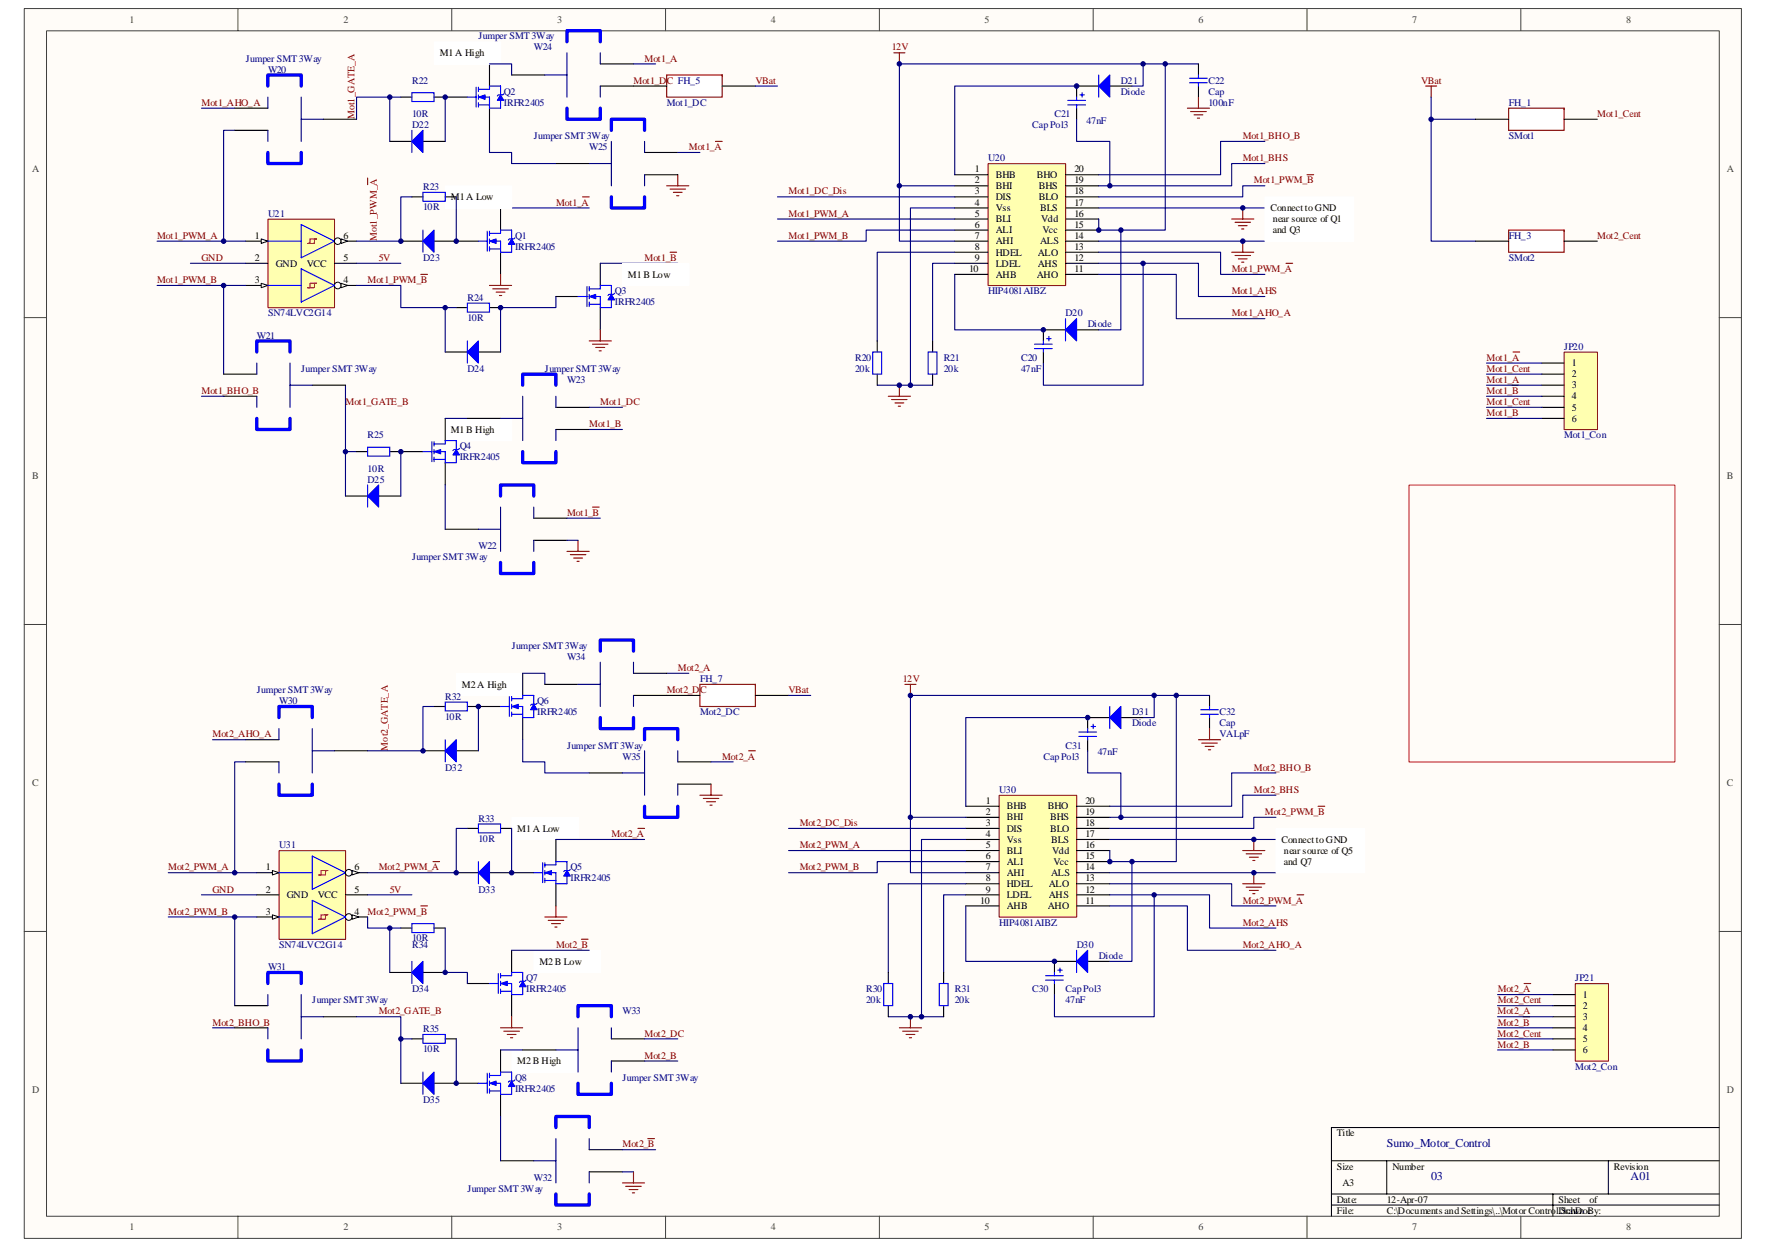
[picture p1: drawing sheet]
<svg xmlns="http://www.w3.org/2000/svg" width="297mm" height="210mm" viewBox="0 0 297 210" stroke-linecap="round" stroke-linejoin="round" font-family="sans-serif">
<path d="M4.1 1.5h289v206.9h-289z" fill="#fffcf8"/>
<path d="M4.1 1.4h289v207h-289z" fill="none" stroke="#404040" stroke-width=".17"/>
<path d="M7.8 5.2h281.5v199.4h-281.5z" fill="#fffcf8"/>
<g fill="none" stroke="#404040" stroke-width=".17">
<path d="M7.8 5.2h281.5v199.4h-281.5zM40 1.4v3.8M76 1.4v3.8M112 1.4v3.8M148 1.4v3.8M184 1.4v3.8M220 1.4v3.8M255.9 1.4v3.8M4.1 53.4h3.7M289.3 53.4h3.7M4.1 105.1h3.7M289.3 105.1h3.7"/>
<path d="M4.1 156.7h3.7M289.3 156.7h3.7M40 204.6v3.8M76 204.6v3.8M112 204.6v3.8M148 204.6v3.8M184 204.6v3.8M220 204.6v3.8M255.9 204.6v3.8"/>
</g>
<path d="M224.1 195.3h65.2M233.4 195.3v5.6M270.7 195.3v5.6M289.3 189.7h-65.2v14.9M224.1 200.9h65.2M224.1 202.8h65.2M261.3 200.9v3.7" fill="none" stroke="#000" stroke-width=".17"/>
<path d="M86.1 137.6h11.2v3.7h-11.2z" fill="#fff"/>
<path d="M86.1 137.5h11.2v3.8h-11.2z" fill="none" stroke="#fff" stroke-width=".17"/>
<path d="M76.8 113.3h11.2v3.7h-11.2z" fill="#fff"/>
<path d="M76.8 113.3h11.2v3.7h-11.2z" fill="none" stroke="#fff" stroke-width=".17"/>
<path d="M117.8 115.1v3.8h9.3v-3.8z" fill-rule="evenodd" fill="#fff" stroke="#800000" stroke-width=".19"/>
<path d="M112.2 117h5.6M127.1 117h5.6" fill="none" stroke="#000" stroke-width=".19"/>
<path d="M112.2 12.6v3.7h9.3v-3.7z" fill-rule="evenodd" fill="#fff" stroke="#800000" stroke-width=".19"/>
<path d="M106.6 14.5h5.6M121.5 14.5h5.6" fill="none" stroke="#000" stroke-width=".19"/>
<path d="M89.9 159.9h11.1v3.7h-11.1z" fill="#fff"/>
<path d="M89.8 159.9h11.2v3.7h-11.2z" fill="none" stroke="#fff" stroke-width=".17"/>
<path d="M86.1 176.7h11.2v3.7h-11.2z" fill="#fff"/>
<path d="M86.1 176.7h11.2v3.7h-11.2z" fill="none" stroke="#fff" stroke-width=".17"/>
<path d="M74.9 70.4h11.2v3.7h-11.2z" fill="#fff"/>
<path d="M74.9 70.4h11.2v3.7h-11.2z" fill="none" stroke="#fff" stroke-width=".17"/>
<path d="M74.9 16.3h3.8M82.4 10.8v3.7M82.4 18.2v3.7M84.2 35v3.7M76.8 40.6h3.7M84.2 42.4v3.8M93.6 49.9h3.7M101 44.3v3.7M101 51.8v3.7M67.5 76h3.7M74.9 70.4v3.7M74.9 77.9v3.7" fill="none" stroke="#000" stroke-width=".19"/>
<g fill="none" stroke="#00f" stroke-width=".19">
<path d="M78.7 16.3h1.4M80.1 14.7v3.3M80.5 15h1.9v-.5h1.8v1.5M80.5 16.3h1.9v1.9h1.8v-1.3M80.5 17.7h1.9M80.5 14.7v.7M80.5 16v.7M80.5 17.3v.7M84.8 15.8l-.2 .2h-.7l-.2 .2M82 38.9v3.3M82.4 39.3h1.8v-.6h1.9v1.5M82.4 38.9v.7"/>
<path d="M80.5 40.6h1.5M82.4 40.6h1.8v1.8h1.9v-1.3M82.4 41.9h1.8M82.4 40.2v.8M82.4 41.5v.7M86.7 40l-.2 .2h-.8l-.1 .2M97.3 49.9h1.5M98.8 48.2v3.4M99.2 48.6h1.8v-.6h1.9v1.5M99.2 49.9h1.8v1.9h1.9v-1.3M99.2 51.2h1.8M99.2 48.2v.8"/>
<path d="M99.2 49.5v.8M99.2 50.8v.8M103.4 49.3l-.2 .2h-.7l-.2 .2M71.2 76h1.5M72.7 74.3v3.4M73 74.7h1.9v-.6h1.9v1.5M73 76h1.9v1.9h1.9v-1.3M73 77.3h1.9M73 74.3v.8M73 75.6v.8M73 76.9v.8M77.3 75.4l-.2 .2h-.7l-.2 .2"/>
</g>
<g fill="#00f" stroke="#00f" stroke-width=".17">
<path d="M82.4 40.6l1.1-.4v.8z"/>
<path d="M86.1 40.2l.6 .9h-1.1z"/>
<path d="M80.5 16.3l1.1-.3v.7z"/>
<path d="M84.2 16l.6 .9h-1.1z"/>
<path d="M99.2 49.9l1.1-.4v.8z"/>
<path d="M102.9 49.5l.5 1h-1.1z"/>
<path d="M73 76l1.2-.4v.8z"/>
<path d="M76.8 75.6l.5 1h-1.1z"/>
</g>
<path d="M45.1 36.9h11.2v14.9h-11.2z" fill="#ffffb0"/>
<path d="M45.1 36.9h11.2v14.9h-11.2z" fill="none" stroke="#800000" stroke-width=".17"/>
<path d="M41.4 48h3.7" fill="none" stroke="#000" stroke-width=".19"/>
<path d="M44 47.7l1.1 .3-1.1 .4z" fill="#fffcf8" stroke="#000" stroke-width=".17"/>
<path d="M56.3 48h3.7" fill="none" stroke="#000" stroke-width=".19"/>
<g fill="#fffcf8" stroke="#000" stroke-width=".17">
<path d="M57.4 47.7l1.1 .3-1.1 .4z"/>
<circle cx="56.8" cy="48" r=".56"/>
</g>
<path d="M50.7 37.8l5.6 2.8-5.6 2.8zM50.7 45.2l5.6 2.8-5.6 2.8z" fill="none" stroke="#00f" stroke-width=".19"/>
<path d="M52.2 40.2h1.1h-.4v.8h-1.1h.4zM52.2 47.7h1.1h-.4v.7h-1.1h.4z" fill="none" stroke="#f00" stroke-width=".19"/>
<path d="M41.4 44.3h3.7M41.4 40.6h3.7M56.3 44.3h3.7" fill="none" stroke="#000" stroke-width=".19"/>
<path d="M44 40.2l1.1 .4-1.1 .4z" fill="#fffcf8" stroke="#000" stroke-width=".17"/>
<path d="M56.3 40.6h3.7" fill="none" stroke="#000" stroke-width=".19"/>
<g fill="#fffcf8" stroke="#000" stroke-width=".17">
<path d="M57.4 40.2l1.1 .4-1.1 .4z"/>
<circle cx="56.8" cy="40.6" r=".56"/>
</g>
<path d="M45.1 40.6h5.6M45.1 48h5.6" fill="none" stroke="#00f" stroke-width=".19"/>
<g fill="none" stroke="#800000" stroke-width=".19">
<path d="M239.9 14.5h1.9M240.9 14.5v1.8M98 33.1h1.2M112.2 31.3h3.7M112.8 31.8h2.6M113.3 32.4h1.5M113.9 32.9h.4M114.1 29.4v1.9M82.4 48h3.7M82.9 48.6h2.7M83.5 49.1h1.5M84 49.7h.4"/>
<path d="M84.2 46.2v1.8M99.2 57.4h3.7M99.7 57.9h2.6M100.3 58.5h1.5M100.8 59h.4M101 55.5v1.9M112.8 42.4h1.1M95.4 92.8h3.8M96 93.3h2.6M96.5 93.9h1.5M97.1 94.4h.4M97.3 90.9v1.9"/>
</g>
<path d="M240.9 16.3v3.8h7.4M84.2 35h15M240.9 20.1v20.5h7.4M26.4 40.6h15M26.4 48h15M101 44.3h13.1M74.9 70.4h3.8" fill="none" stroke="#000080" stroke-width=".19"/>
<path d="M166.3 27.6h13v20.4h-13z" fill="#ffffb0"/>
<path d="M166.3 27.5h13v20.5h-13z" fill="none" stroke="#800000" stroke-width=".17"/>
<g fill="none" stroke="#000" stroke-width=".19">
<path d="M181.2 18.2v1.9M184.9 14.5h-3.7v1.8M186.8 14.5h3.7M160.7 29.4h5.6M160.7 31.3h5.6M160.7 33.1h5.6M160.7 35h5.6M160.7 36.9h5.6M160.7 38.7h5.6M179.3 29.4h5.6M179.3 31.3h5.6M179.3 33.1h5.6"/>
<path d="M179.3 35h5.6M179.3 36.9h5.6M179.3 38.7h5.6M160.7 40.6h5.6M160.7 42.4h5.6M160.7 44.3h5.6M160.7 46.2h5.6M175.6 59.2v1.9M179.3 40.6h5.6M179.3 42.4h5.6M179.3 44.3h5.6M179.3 46.2h5.6"/>
<path d="M179.3 55.5h-3.7v1.9M181.2 55.5h3.7"/>
</g>
<g fill="none" stroke="#800000" stroke-width=".19">
<path d="M150.4 8.9h1.9M151.4 8.9v1.9M61.9 30v1.1M207.3 36.9h3.7M207.9 37.4h2.6M208.4 38h1.5M209 38.5h.3M209.1 35v1.9M70.8 46.2h1.1M207.3 42.4h3.7M207.9 43h2.6M208.4 43.6h1.5"/>
<path d="M209 44.1h.3M209.1 40.6v1.8M149.5 66.7h3.7M150 67.2h2.7M150.6 67.8h1.5M151.2 68.3h.4M151.4 64.8v1.9M254.5 64.8h1.1"/>
</g>
<g fill="none" stroke="#000080" stroke-width=".19">
<path d="M181.2 14.5h-20.5v14.9M192.4 10.8v3.7h-1.9M130.8 36.9h29.9M130.8 33.1h29.9M151.4 31.3v9.3h9.3M160.7 31.3h-9.3v-20.5h44.7v27.9h-7.5M160.7 35h-7.5v29.8M160.7 38.7h-14.9v1.9h-15M181.2 20.1v3.7h5.6v7.5M184.9 36.9v1.8h3.7v16.8h-3.7M184.9 35h28M212.9 23.8h-7.5v5.6h-20.5"/>
<path d="M212.9 27.5h-5.6v3.8h-22.4M212.9 31.3h-3.8v1.8h-24.2M32 44.3h9.4M60 44.3h7.5M160.7 44.3h-3.8v13.1M160.7 42.4h-13.1v15M160.7 46.2v9.3h14.9M184.9 42.4h20.5v3.8h7.5M184.9 44.3h16.8v5.6h11.2M184.9 46.2h13.1v7.4h14.9M184.9 40.6h28M192.4 44.3v20.5h-16.8v-3.7"/>
<path d="M147.6 64.8h9.3"/>
</g>
<g fill="none" stroke="#00f" stroke-width=".19">
<path d="M179.7 16.9h3M179.7 17.7h3M181.2 16.3v.6M181.2 17.7v.5M181.7 16h.8M182.1 15.6v.7M184.9 12.6v3.7M174.1 57.9h3M174.1 58.7h3M175.6 57.4v.5M175.6 58.7v.5M176.1 57h.8"/>
<path d="M176.5 56.6v.8M179.3 53.6v3.8"/>
</g>
<g fill="#00f" stroke="#00f" stroke-width=".19">
<path d="M181.2 53.6v3.8l-1.9-1.9z"/>
<path d="M186.8 12.6v3.7l-1.9-1.8z"/>
</g>
<path d="M263.2 59.3h5.6v13h-5.6z" fill="#ffffb0"/>
<path d="M263.2 59.2h5.6v13.1h-5.6z" fill="none" stroke="#800000" stroke-width=".17"/>
<path d="M259.5 61.1h3.7M259.5 62.9h3.7M259.5 64.8h3.7M259.5 66.7h3.7M259.5 68.5h3.7M259.5 70.4h3.7" fill="none" stroke="#000" stroke-width=".19"/>
<path d="M250.2 62.9h9.3M250.2 61.1h9.3M250.2 64.8h9.3M250.2 66.7h9.3M250.2 68.5h9.3M250.2 70.4h9.3" fill="none" stroke="#000080" stroke-width=".19"/>
<path d="M254.6 59.2h1.2" fill="none" stroke="#800000" stroke-width=".19"/>
<path d="M73.1 7.1h11.2v3.7h-11.2z" fill="#fff"/>
<path d="M73.1 7h11.2v3.8h-11.2z" fill="none" stroke="#fff" stroke-width=".17"/>
<path d="M74.9 31.3h11.2v3.7h-11.2z" fill="#fff"/>
<path d="M74.9 31.3h11.2v3.7h-11.2z" fill="none" stroke="#fff" stroke-width=".17"/>
<path d="M104.8 44.3h11.1v3.7h-11.1z" fill="#fff"/>
<path d="M104.8 44.3h11.1v3.7h-11.1z" fill="none" stroke="#fff" stroke-width=".17"/>
<path d="M237.1 81.6h44.8v46.6h-44.8z" fill="none" stroke="#ee0e22" stroke-width=".17"/>
<path d="M199.8 18.2h3.8M200.4 18.8h2.6M201 19.3h1.4M201.5 19.9h.4M201.7 16.3v1.9M120.4 23.8h1.1M220 29.4h1.1M216.4 44.3h1.1M99.7 85.3h1.1" fill="none" stroke="#800000" stroke-width=".19"/>
<g fill="none" stroke="#000" stroke-width=".19">
<path d="M39.5 18.2h5.6M86.1 12.6h5.6M101 10.8h5.6M101 14.5h5.6M201.7 10.8v1.8M201.7 14.5v1.8M39.5 21.9h5.6M54.4 20.1h5.6M93.6 27.5h5.6M108.5 25.7h5.6M108.5 29.4h5.6M37.6 66.7h5.6"/>
<path d="M37.6 62.9h5.6M52.6 64.8h5.5M78.7 70.4h5.5M93.6 68.5h5.6M93.6 72.3h5.6M74.9 89h5.6M89.8 87.2h5.6M89.8 90.9h5.6"/>
</g>
<path d="M200.2 13.2h3M200.2 13.9h3M201.7 12.6v.6M201.7 13.9v.6" fill="none" stroke="#00f" stroke-width=".19"/>
<g fill="none" stroke="#000080" stroke-width=".19">
<path d="M33.9 18.2h5.6M45.1 16.3v1.9M50.7 16.3v7.5M82.4 10.8h3.7v1.8M91.7 12.6h3.7M95.4 8.9v7.4M101 8.9v1.9M101 14.5v1.8M106.6 10.8h3.7M127.1 14.5h3.7M196.1 10.8h5.6M39.5 21.9h-1.9v18.7"/>
<path d="M45.1 21.9v1.9M50.7 20.1h3.7M82.4 21.9v3.8h3.7v1.8h7.5M99.2 27.5h3.7M102.9 23.8v7.5M108.5 23.8v1.9M108.5 29.4v1.9M114.1 25.7h3.7M37.6 48v14.9M33.9 66.7h3.7M43.2 61.1v1.8M43.2 66.7v1.8"/>
<path d="M48.8 61.1v7.4M48.8 64.8h3.8M58.1 64.8v11.2h1.9M84.2 70.4h3.8M88 66.7v7.4M93.6 66.7v1.8M93.6 72.3v1.8M99.2 72.3h5.6M74.9 81.6v7.4M80.5 89h3.7M84.2 85.3v7.5M89.8 85.3v1.9"/>
<path d="M89.8 90.9v1.9M95.4 90.9h1.9M95.4 87.2h5.6"/>
</g>
<path d="M45.1 14.5v-1.9h5.6v1.9M95.4 7v-1.8h5.6v1.8M95.4 18.2v1.9h5.6v-1.9M45.1 25.7v1.8h5.6v-1.8M102.9 21.9v-1.8h5.6v1.8M102.9 33.1v1.9h5.6v-1.9M43.2 59.2v-1.8h5.6v1.8M43.2 70.4v1.9h5.6v-1.9M88 64.8v-1.9h5.6v1.9M88 76v1.9h5.6v-1.9M84.2 83.5v-1.9h5.6v1.9M84.2 94.6v1.9h5.6v-1.9" fill="none" stroke="#00f" stroke-width=".56"/>
<path d="M212.9 33.2h14.9v7.4h-14.9z" fill="#fff"/>
<path d="M212.9 33.1h14.9v7.5h-14.9z" fill="none" stroke="#fff" stroke-width=".17"/>
<path d="M80.5 118.9h3.7M88 113.3v3.7M88 120.7v3.8M86.1 146.8h3.7M86.1 159.9v3.7M93.6 141.2v3.8M93.6 148.7v3.7M78.7 165.5h3.7M84.2 176.7v3.7M86.1 167.3v3.8M76.8 182.3h3.7M84.2 184.1v3.8" fill="none" stroke="#000" stroke-width=".19"/>
<g fill="none" stroke="#00f" stroke-width=".19">
<path d="M84.2 118.9h1.5M85.7 117.2v3.3M86.1 117.6h1.9v-.6h1.8v1.5M86.1 118.9h1.9v1.8h1.8v-1.3M86.1 117.2v.7M86.1 118.5v.8M86.1 119.8v.7M90.4 118.3l-.2 .2h-.7l-.2 .2M86.1 120.2h1.9M89.8 146.8h1.5M91.3 145.2v3.3M91.7 145.5h1.9v-.5h1.8v1.5"/>
<path d="M91.7 146.8h1.9v1.9h1.8v-1.3M91.7 148.1h1.9M91.7 145.2v.7M91.7 146.5v.7M91.7 147.8v.7M96 146.3l-.2 .2h-.7l-.2 .1M82.4 165.5h1.5M83.9 163.8v3.4M84.2 164.2h1.9v-.6h1.9v1.5M84.2 165.5h1.9v1.8h1.9v-1.3M84.2 166.8h1.9M84.2 163.8v.7"/>
<path d="M84.2 165.1v.7M84.2 166.4v.8M88.5 164.9l-.2 .2h-.7l-.2 .2M80.5 182.3h1.5M82 180.6v3.3M82.4 181h1.8v-.6h1.9v1.5M82.4 182.3h1.8v1.8h1.9v-1.3M82.4 183.6h1.8M82.4 180.6v.7M82.4 181.9v.7M82.4 183.2v.7M86.7 181.7l-.2 .2h-.8l-.1 .2"/>
</g>
<g fill="#00f" stroke="#00f" stroke-width=".17">
<path d="M91.7 146.8l1.1-.3v.7z"/>
<path d="M95.4 146.5l.6 .9h-1.1z"/>
<path d="M86.1 118.9l1.1-.4v.8z"/>
<path d="M89.8 118.5l.6 .9h-1.1z"/>
<path d="M84.2 165.5l1.2-.4v.7z"/>
<path d="M88 165.1l.5 .9h-1.1z"/>
<path d="M82.4 182.3l1.1-.4v.7z"/>
<path d="M86.1 181.9l.6 .9h-1.1z"/>
</g>
<path d="M47 143.2h11.2v14.9h-11.2z" fill="#ffffb0"/>
<path d="M47 143.1h11.2v15h-11.2z" fill="none" stroke="#800000" stroke-width=".17"/>
<path d="M43.2 154.3h3.7" fill="none" stroke="#000" stroke-width=".19"/>
<path d="M45.8 153.9l1.1 .4-1.1 .4z" fill="#fffcf8" stroke="#000" stroke-width=".17"/>
<path d="M58.1 154.3h3.8" fill="none" stroke="#000" stroke-width=".19"/>
<g fill="#fffcf8" stroke="#000" stroke-width=".17">
<path d="M59.3 153.9l1.1 .4-1.1 .4z"/>
<circle cx="58.7" cy="154.3" r=".56"/>
</g>
<path d="M52.6 144l5.5 2.8-5.5 2.8zM52.6 151.5l5.5 2.8-5.5 2.8z" fill="none" stroke="#00f" stroke-width=".19"/>
<path d="M54 146.5h1.2h-.4v.7h-1.1h.3zM54 153.9h1.2h-.4v.8h-1.1h.3z" fill="none" stroke="#f00" stroke-width=".19"/>
<path d="M43.2 150.6h3.7M43.2 146.8h3.7M58.1 150.6h3.8" fill="none" stroke="#000" stroke-width=".19"/>
<path d="M45.8 146.5l1.1 .3-1.1 .4z" fill="#fffcf8" stroke="#000" stroke-width=".17"/>
<path d="M58.1 146.8h3.8" fill="none" stroke="#000" stroke-width=".19"/>
<g fill="#fffcf8" stroke="#000" stroke-width=".17">
<path d="M59.3 146.5l1.1 .3-1.1 .4z"/>
<circle cx="58.7" cy="146.8" r=".56"/>
</g>
<path d="M46.9 146.8h5.7M46.9 154.3h5.7" fill="none" stroke="#00f" stroke-width=".19"/>
<g fill="none" stroke="#800000" stroke-width=".19">
<path d="M107.4 139.4h1.1M117.8 133.8h3.7M118.4 134.3h2.6M118.9 134.9h1.5M119.5 135.5h.3M119.7 131.9v1.9M91.7 154.3h3.7M92.3 154.9h2.6M92.8 155.4h1.5M93.4 156h.3M93.6 152.4v1.9M97.9 158h1.1"/>
<path d="M84.2 172.9h3.8M84.8 173.5h2.6M85.4 174.1h1.4M85.9 174.6h.4M86.1 171.1v1.8M104.8 199h3.7M105.3 199.6h2.6M106.6 197.2v1.8M105.9 200.2h1.5M106.4 200.7h.4"/>
</g>
<path d="M28.3 146.8h14.9M28.3 154.3h14.9M86.1 159.9h13.1M93.6 141.2h14.9M84.2 176.7h3.8" fill="none" stroke="#000080" stroke-width=".19"/>
<path d="M168.2 133.8h13v20.5h-13z" fill="#ffffb0"/>
<path d="M168.1 133.8h13.1v20.5h-13.1z" fill="none" stroke="#800000" stroke-width=".17"/>
<g fill="none" stroke="#000" stroke-width=".19">
<path d="M162.5 135.7h5.6M162.5 137.5h5.6M162.5 139.4h5.6M181.2 135.7h5.6M181.2 137.5h5.6M181.2 139.4h5.6M183 124.5v1.8M186.8 120.7h-3.8v1.9M188.6 120.7h3.8M162.5 141.2h5.6M162.5 143.1h5.6M162.5 145h5.6"/>
<path d="M162.5 146.8h5.6M162.5 148.7h5.6M162.5 150.6h5.6M162.5 152.4h5.6M181.2 141.2h5.6M181.2 143.1h5.6M181.2 145h5.6M181.2 146.8h5.6M181.2 148.7h5.6M181.2 150.6h5.6M181.2 152.4h5.6M177.5 165.5v1.8"/>
<path d="M181.2 161.8h-3.7v1.8M183 161.8h3.8"/>
</g>
<g fill="none" stroke="#800000" stroke-width=".19">
<path d="M152.3 115.1h1.9M153.2 115.1v1.9M70.8 152.4h1.1M72.9 145h1.1M209.1 148.7h3.8M209.1 143.1h3.8M209.7 149.3h2.6M209.7 143.7h2.6M210.3 149.8h1.5M210.3 144.2h1.5M210.8 150.4h.4M210.8 144.8h.4"/>
<path d="M211 141.2v1.9M211 146.8v1.9M151.4 172.9h3.7M151.9 173.5h2.6M152.5 174.1h1.5M153 174.6h.4M153.2 171.1v1.8M256.3 171.1h1.1"/>
</g>
<g fill="none" stroke="#000080" stroke-width=".19">
<path d="M194.2 117v3.7h-1.8M132.7 139.4h29.8M153.2 137.5v9.3h9.3M162.5 137.5h-9.3v-20.5h44.8v28h-7.5M183 120.7h-20.5v15M183 126.3v3.7h5.6v7.5M214.7 130h-7.4v5.7h-20.5M214.7 133.8h-5.6v3.7h-22.3M214.7 137.5h-3.7v1.9h-24.2M33.9 150.6h9.3M61.9 150.6h7.4M132.7 143.1h29.8"/>
<path d="M162.5 150.6h-3.7v13M162.5 148.7h-13v14.9M162.5 152.4v9.4h15M162.5 141.2h-7.4v29.9M162.5 145h-14.9v1.8h-14.9M186.8 148.7h20.5v3.7h7.4M186.8 150.6h16.8v5.5h11.1M186.8 152.4h13v7.5h14.9M186.8 143.1v1.9h3.7v16.8h-3.7M186.8 141.2h27.9M186.8 146.8h27.9M194.2 150.6v20.5h-16.7v-3.8"/>
<path d="M149.5 171.1h9.3"/>
</g>
<g fill="none" stroke="#00f" stroke-width=".19">
<path d="M186.8 118.9v3.7M181.6 123.2h2.9M181.6 123.9h2.9M183 122.6v.6M183 123.9v.6M183.6 122.2h.8M184 121.9v.7M181.2 159.9v3.7M176 164.2h2.9M176 164.9h2.9M177.5 163.6v.6M177.5 164.9v.6"/>
<path d="M178 163.2h.8M178.4 162.9v.7"/>
</g>
<g fill="#00f" stroke="#00f" stroke-width=".19">
<path d="M183 159.9v3.7l-1.8-1.8z"/>
<path d="M186.8 120.7l1.8-1.8v3.7z"/>
</g>
<path d="M265.1 165.5h5.6v13h-5.6z" fill="#ffffb0"/>
<path d="M265.1 165.5h5.6v13h-5.6z" fill="none" stroke="#800000" stroke-width=".17"/>
<g fill="none" stroke="#000" stroke-width=".19">
<path d="M203.6 117v1.9M41.4 128.2h5.5M41.4 124.5h5.5M56.3 126.3h5.6M99.2 130h5.6M114.1 128.2h5.6M114.1 131.9h5.6M203.6 120.7v1.9M39.5 169.2h5.6M39.5 172.9h5.6M54.4 171.1h5.6M88 176.7h5.6"/>
<path d="M102.9 174.8h5.6M102.9 178.5h5.6M261.3 167.3h3.8M261.3 169.2h3.8M261.3 171.1h3.8M261.3 172.9h3.8M261.3 174.8h3.8M261.3 176.7h3.8M84.2 195.3h5.6M99.2 193.4h5.6M99.2 197.2h5.6"/>
</g>
<g fill="none" stroke="#000080" stroke-width=".19">
<path d="M88 113.3h3.7v1.8M112.2 113.3h3.7M132.7 117h3.7M198 117h5.6M35.8 124.5h5.6M41.4 128.2h-1.9v18.6M46.9 122.6v1.9M46.9 128.2v1.8M52.6 122.6v7.4M52.6 126.3h3.7M88 124.5v3.7h3.7v1.8h7.5M104.8 130h3.7"/>
<path d="M108.5 126.3v7.5M114.1 126.3v1.9M114.1 131.9v1.9M119.7 128.2h3.7M39.5 154.3v14.9M35.8 172.9h3.7M45.1 167.3v1.9M45.1 172.9v1.9M50.7 171.1h3.7M50.7 167.3v7.5M93.6 176.7h3.7M97.3 172.9v7.5"/>
<path d="M102.9 172.9v1.9M102.9 178.5v1.9M108.5 178.5h5.6M252 169.2h9.3M252 167.3h9.3M252 171.1h9.3M252 172.9h9.3M252 174.8h9.3M252 176.7h9.3M84.2 187.9v7.4M89.8 195.3h3.8M93.6 191.6v7.4"/>
<path d="M99.2 191.6v1.8M99.2 197.2v1.8M104.8 197.2h1.8M104.8 193.4h5.5"/>
</g>
<path d="M126 126.3h1.1M201.7 124.5h3.7M202.2 125h2.7M202.8 125.6h1.5M203.4 126.2h.3M203.6 122.6v1.9M221.8 135.7h1.1M218.3 150.6h1.1M256.5 165.5h1.1M109 191.6h1.1" fill="none" stroke="#800000" stroke-width=".19"/>
<path d="M202.1 119.4h2.9M203.6 118.9v.5M202.1 120.2h2.9M203.6 120.2v.5" fill="none" stroke="#00f" stroke-width=".19"/>
<path d="M46.9 131.9v1.9h5.7v-1.9M46.9 120.7v-1.8h5.7v1.8M108.5 124.5v-1.9h5.6v1.9M108.5 135.7v1.8h5.6v-1.8M45.1 176.7v1.8h5.6v-1.8M45.1 165.5v-1.9h5.6v1.9M97.3 171.1v-1.9h5.6v1.9M93.6 189.7v-1.8h5.6v1.8M97.3 182.3v1.8h5.6v-1.8M93.6 200.9v1.9h5.6v-1.9" fill="none" stroke="#00f" stroke-width=".56"/>
<path d="M214.8 139.4h14.9v7.5h-14.9z" fill="#fff"/>
<path d="M214.8 139.4h14.9v7.5h-14.9z" fill="none" stroke="#fff" stroke-width=".17"/>
<path d="M91.7 115.1h5.6M106.6 113.3h5.6M106.6 117h5.6" fill="none" stroke="#000" stroke-width=".19"/>
<path d="M99.2 68.5h5.6M97.3 115.1h3.7M101 111.4v7.5M106.6 111.4v1.9M106.6 117v1.9M108.5 174.8h5.6" fill="none" stroke="#000080" stroke-width=".19"/>
<path d="M101 109.6v-1.9h5.6v1.9M101 120.7v1.9h5.6v-1.9" fill="none" stroke="#00f" stroke-width=".56"/>
<path d="M253.9 38.7v3.7h9.3v-3.7z" fill-rule="evenodd" fill="#fff" stroke="#800000" stroke-width=".19"/>
<path d="M248.3 40.6h5.6M263.2 40.6h5.6" fill="none" stroke="#000" stroke-width=".19"/>
<path d="M253.9 18.2v3.7h9.3v-3.7z" fill-rule="evenodd" fill="#fff" stroke="#800000" stroke-width=".19"/>
<g fill="none" stroke="#000" stroke-width=".19">
<path d="M67.5 16.3h1.8M73 16.3h1.9M65.6 23.8h3.7M69.3 33.1h1.9M71.2 23.8h3.7M74.9 33.1h1.9M248.3 20.1h5.6M263.2 20.1h5.6M67.5 40.6h3.7M73 40.6h3.8M74.9 59.2h3.8M76.8 51.8h1.9"/>
<path d="M80.5 59.2h3.7M82.4 51.8h1.8M147.6 57.4v1.8M156.9 57.4v1.8M60 76h1.9M65.6 76h1.9M147.6 62.9v1.9M156.9 62.9v1.9M58.1 83.5h3.8M63.7 83.5h3.8M73 118.9h1.9M78.7 118.9h1.8"/>
<path d="M71.2 126.3h3.7M76.8 126.3h3.7M78.7 139.4h1.8M84.2 139.4h1.9M67.5 156.1h1.8M73 156.1h1.9M76.8 146.8h3.7M82.4 146.8h3.7M65.6 163.6h3.7M69.3 174.8h1.9M71.2 163.6h3.7M74.9 174.8h1.9"/>
<path d="M149.5 163.6v1.9M149.5 169.2v1.9M158.8 163.6v1.9M158.8 169.2v1.9M67.5 182.3h3.7M73 182.3h3.8"/>
</g>
<g fill="none" stroke="#00f" stroke-width=".19">
<path d="M69.3 15.6h3.7v1.5h-3.7zM69.3 21.9v3.8M71.2 38.7v3.7M71.2 32.4h3.7v1.5h-3.7zM78.7 51h3.7v1.5h-3.7zM78.7 57.4v3.7M146.9 59.2h1.5v3.7h-1.5zM156.2 59.2h1.5v3.7h-1.5zM61.9 75.2h3.7v1.6h-3.7zM61.9 81.6v3.7M74.9 118.1h3.8v1.5h-3.8zM74.9 124.5v3.7"/>
<path d="M80.5 138.6h3.7v1.5h-3.7zM69.3 155.4h3.7v1.5h-3.7zM80.5 145v3.7M69.3 161.8v3.7M71.2 174.1h3.7v1.4h-3.7zM148.7 165.5h1.5v3.7h-1.5zM158.1 165.5h1.5v3.7h-1.5zM71.2 180.4v3.7"/>
</g>
<g fill="#00f" stroke="#00f" stroke-width=".19">
<path d="M61.9 83.5l1.8-1.9v3.7z"/>
<path d="M71.2 21.9v3.8l-1.9-1.9z"/>
<path d="M73 38.7v3.7l-1.8-1.8z"/>
<path d="M78.7 59.2l1.8-1.8v3.7z"/>
<path d="M74.9 126.3l1.9-1.8v3.7z"/>
<path d="M80.5 146.8l1.9-1.8v3.7z"/>
<path d="M69.3 163.6l1.9-1.8v3.7z"/>
<path d="M73 180.4v3.7l-1.8-1.8z"/>
</g>
<g fill="none" stroke="#000080" stroke-width=".19">
<path d="M65.6 16.3v7.5M67.5 16.3h-7.5v3.8M74.9 16.3v7.5M69.3 33.1h-1.8v7.5h-7.5M76.8 33.1v7.5M60 48h7.5v3.8h9.3M74.9 51.8v7.4M93.6 49.9v1.9h-9.4v7.4M58.1 76v7.5M67.5 76v7.5M73 118.9h-1.8v7.4h-9.3M80.5 118.9v7.4"/>
<path d="M78.7 139.4h-1.9v7.4h-14.9M86.1 139.4v7.4M61.9 154.3v1.8h5.6M65.6 156.1v7.5M74.9 156.1v7.5h3.8v1.9M60 171.1h7.5v3.7M69.3 174.8h-1.8v7.5M76.8 174.8v7.5"/>
</g>
<g fill="#000080" stroke="#000080" stroke-width=".17">
<circle cx="37.6" cy="48" r=".38"/>
<circle cx="37.6" cy="40.6" r=".38"/>
<circle cx="39.5" cy="154.3" r=".38"/>
<circle cx="39.5" cy="146.8" r=".38"/>
<circle cx="58.1" cy="76" r=".37"/>
<circle cx="65.6" cy="156.2" r=".37"/>
<circle cx="65.6" cy="16.3" r=".38"/>
<circle cx="67.5" cy="174.8" r=".37"/>
<circle cx="67.5" cy="76" r=".37"/>
<circle cx="67.5" cy="40.6" r=".38"/>
<circle cx="71.2" cy="126.3" r=".37"/>
<circle cx="74.9" cy="163.6" r=".37"/>
<circle cx="74.9" cy="51.8" r=".37"/>
<circle cx="74.9" cy="16.3" r=".37"/>
<circle cx="76.8" cy="182.3" r=".37"/>
<circle cx="76.8" cy="146.8" r=".37"/>
<circle cx="76.8" cy="40.6" r=".37"/>
<circle cx="80.5" cy="118.9" r=".37"/>
<circle cx="84.2" cy="51.8" r=".38"/>
<circle cx="86.1" cy="146.8" r=".38"/>
<circle cx="151.3" cy="64.8" r=".37"/>
<circle cx="151.4" cy="31.3" r=".37"/>
<circle cx="151.3" cy="10.7" r=".37"/>
<circle cx="153.2" cy="171.1" r=".37"/>
<circle cx="153.2" cy="137.5" r=".37"/>
<circle cx="153.2" cy="117" r=".37"/>
<circle cx="153.2" cy="64.8" r=".37"/>
<circle cx="155.1" cy="171.1" r=".38"/>
<circle cx="175.6" cy="55.5" r=".37"/>
<circle cx="177.5" cy="161.7" r=".38"/>
<circle cx="181.2" cy="14.5" r=".38"/>
<circle cx="183" cy="120.7" r=".38"/>
<circle cx="184.9" cy="38.7" r=".38"/>
<circle cx="186.8" cy="145" r=".38"/>
<circle cx="186.8" cy="31.3" r=".37"/>
<circle cx="188.6" cy="137.5" r=".37"/>
<circle cx="188.6" cy="38.7" r=".38"/>
<circle cx="190.5" cy="145" r=".38"/>
<circle cx="192.4" cy="44.3" r=".37"/>
<circle cx="192.4" cy="10.7" r=".37"/>
<circle cx="194.2" cy="150.6" r=".37"/>
<circle cx="194.2" cy="117" r=".37"/>
<circle cx="196.1" cy="10.7" r=".37"/>
<circle cx="198" cy="117" r=".37"/>
<circle cx="209.1" cy="40.6" r=".38"/>
<circle cx="209.2" cy="35" r=".37"/>
<circle cx="211" cy="146.8" r=".37"/>
<circle cx="211" cy="141.2" r=".38"/>
<circle cx="240.8" cy="20.1" r=".37"/>
</g>
<g font-size="2" fill="#000080">
<text x="233.4" y="193">Sumo_Motor_Control</text>
<text x="240.9" y="198.6">03</text>
<text x="274.4" y="198.6">A01</text>
</g>
<g font-size="1.7" fill="#404040">
<text x="21.8" y="3.8">1</text>
<text x="57.8" y="3.8">2</text>
<text x="93.8" y="3.8">3</text>
<text x="129.7" y="3.8">4</text>
<text x="165.7" y="3.8">5</text>
<text x="201.7" y="3.8">6</text>
<text x="237.7" y="3.8">7</text>
<text x="273.7" y="3.8">8</text>
<text x="5.4" y="29">A</text>
<text x="290.6" y="29">A</text>
<text x="5.4" y="80.6">B</text>
<text x="290.6" y="80.6">B</text>
<text x="5.4" y="132.3">C</text>
<text x="290.6" y="132.3">C</text>
<text x="5.4" y="183.9">D</text>
<text x="290.6" y="183.9">D</text>
<text x="21.8" y="207">1</text>
<text x="57.8" y="207">2</text>
<text x="93.8" y="207">3</text>
<text x="129.7" y="207">4</text>
<text x="165.7" y="207">5</text>
<text x="201.7" y="207">6</text>
<text x="237.7" y="207">7</text>
<text x="273.7" y="207">8</text>
</g>
<g font-size="1.7" fill="#000080">
<text x="41.4" y="10.4">Jumper SMT 3Way</text>
<text x="80.5" y="6.6">Jumper SMT 3Way</text>
<text x="89.8" y="8.5">W24</text>
<text x="45.1" y="12.2">W20</text>
<text x="69.3" y="14.1">R22</text>
<text x="84.8" y="15.9">Q2</text>
<text x="84.8" y="17.8">IRFR2405</text>
<text x="112.2" y="17.8">Mot1_DC</text>
<text x="188.7" y="14.1">D21</text>
<text x="188.7" y="15.9">Diode</text>
<text x="203.4" y="17.8">100nF</text>
<text x="203.4" y="14.1">C22</text>
<text x="203.4" y="15.9">Cap</text>
<text x="253.9" y="17.8">FH_1</text>
<text x="69.3" y="19.7">10R</text>
<text x="69.3" y="21.5">D22</text>
<text x="89.8" y="23.4">Jumper SMT 3Way</text>
<text x="173.7" y="21.5">Cap Pol3</text>
<text x="177.5" y="19.7">C21</text>
<text x="182.9" y="20.8">47nF</text>
<text x="253.9" y="23.4">SMot1</text>
<text x="99.2" y="25.3">W25</text>
<text x="166.3" y="27.1">U20</text>
<text x="71.2" y="35.3">10R</text>
<text x="71.2" y="32">R23</text>
<text x="45.1" y="36.4">U21</text>
<text x="86.7" y="40.2">Q1</text>
<text x="253.9" y="40.2">FH_3</text>
<text x="71.2" y="43.9">D23</text>
<text x="86.7" y="42">IRFR2405</text>
<text x="253.9" y="43.9">SMot2</text>
<text x="45.1" y="53.2">SN74LVC2G14</text>
<text x="78.7" y="54">10R</text>
<text x="78.7" y="50.6">R24</text>
<text x="103.5" y="49.5">Q3</text>
<text x="103.5" y="51.4">IRFR2405</text>
<text x="166.3" y="49.5">HIP4081AIBZ</text>
<text x="179.3" y="53.2">D20</text>
<text x="43.2" y="57">W21</text>
<text x="183.1" y="55.1">Diode</text>
<text x="263.2" y="58.8">JP20</text>
<text x="50.7" y="62.5">Jumper SMT 3Way</text>
<text x="78.7" y="62.5">D24</text>
<text x="91.7" y="62.5">Jumper SMT 3Way</text>
<text x="95.4" y="64.4">W23</text>
<text x="143.9" y="62.5">20k</text>
<text x="143.9" y="60.7">R20</text>
<text x="158.8" y="62.5">20k</text>
<text x="158.8" y="60.7">R21</text>
<text x="171.9" y="62.5">47nF</text>
<text x="171.9" y="60.7">C20</text>
<text x="61.9" y="73.7">R25</text>
<text x="77.4" y="75.6">Q4</text>
<text x="77.4" y="77.5">IRFR2405</text>
<text x="263.2" y="73.7">Mot1_Con</text>
<text x="61.9" y="79.3">10R</text>
<text x="61.9" y="81.2">D25</text>
<text x="69.3" y="94.3">Jumper SMT 3Way</text>
<text x="80.5" y="92.4">W22</text>
<text x="86.1" y="109.2">Jumper SMT 3Way</text>
<text x="95.4" y="111">W34</text>
<text x="43.2" y="116.6">Jumper SMT 3Way</text>
<text x="47" y="118.5">W30</text>
<text x="74.9" y="117.7">R32</text>
<text x="90.4" y="118.5">Q6</text>
<text x="117.8" y="114.7">FH_7</text>
<text x="74.9" y="121.1">10R</text>
<text x="90.4" y="120.4">IRFR2405</text>
<text x="95.4" y="125.9">Jumper SMT 3Way</text>
<text x="117.8" y="120.4">Mot2_DC</text>
<text x="179.3" y="125.9">C31</text>
<text x="190.5" y="120.4">D31</text>
<text x="190.5" y="122.2">Diode</text>
<text x="205.2" y="124.1">VALpF</text>
<text x="205.2" y="120.4">C32</text>
<text x="205.2" y="122.2">Cap</text>
<text x="74.9" y="129.7">D32</text>
<text x="104.8" y="127.8">W35</text>
<text x="175.6" y="127.8">Cap Pol3</text>
<text x="184.7" y="127.1">47nF</text>
<text x="168.1" y="133.4">U30</text>
<text x="47" y="142.7">U31</text>
<text x="80.5" y="141.6">10R</text>
<text x="80.5" y="138.2">R33</text>
<text x="96" y="146.5">Q5</text>
<text x="96" y="148.3">IRFR2405</text>
<text x="80.5" y="150.2">D33</text>
<text x="168.1" y="155.8">HIP4081AIBZ</text>
<text x="47" y="159.5">SN74LVC2G14</text>
<text x="69.3" y="158.4">10R</text>
<text x="69.3" y="159.5">R34</text>
<text x="181.2" y="159.5">D30</text>
<text x="184.9" y="161.4">Diode</text>
<text x="45.1" y="163.2">W31</text>
<text x="69.3" y="166.9">D34</text>
<text x="88.5" y="165.1">Q7</text>
<text x="88.5" y="166.9">IRFR2405</text>
<text x="145.8" y="166.9">R30</text>
<text x="160.7" y="166.9">R31</text>
<text x="173.7" y="166.9">C30</text>
<text x="179.3" y="166.9">Cap Pol3</text>
<text x="265.1" y="165.1">JP21</text>
<text x="52.6" y="168.8">Jumper SMT 3Way</text>
<text x="71.2" y="173.7">R35</text>
<text x="104.8" y="170.7">W33</text>
<text x="145.8" y="168.8">20k</text>
<text x="160.7" y="168.8">20k</text>
<text x="179.3" y="168.8">47nF</text>
<text x="71.2" y="177">10R</text>
<text x="71.2" y="185.6">D35</text>
<text x="86.7" y="181.9">Q8</text>
<text x="86.7" y="183.7">IRFR2405</text>
<text x="104.8" y="181.9">Jumper SMT 3Way</text>
<text x="265.1" y="180">Mot2_Con</text>
<text x="78.7" y="200.5">Jumper SMT 3Way</text>
<text x="89.8" y="198.6">W32</text>
</g>
<g font-size="1.7">
<text x="74" y="9.4">M1 A High</text>
<text x="164" y="29">1</text>
<text x="167.6" y="29.9">BHB</text>
<text x="174.5" y="29.9">BHO</text>
<text x="180.8" y="29">20</text>
<text x="75.9" y="33.7">M1 A Low</text>
<text x="164" y="30.9">2</text>
<text x="164" y="32.7">3</text>
<text x="164" y="34.6">4</text>
<text x="167.6" y="31.8">BHI</text>
<text x="167.6" y="33.7">DIS</text>
<text x="167.6" y="35.5">Vss</text>
<text x="174.9" y="33.7">BLO</text>
<text x="174.9" y="31.8">BHS</text>
<text x="175" y="35.5">BLS</text>
<text x="180.8" y="32.7">18</text>
<text x="180.8" y="30.9">19</text>
<text x="180.8" y="34.6">17</text>
<text x="213.8" y="35.5">Connect to GND</text>
<text x="42.9" y="40.2">1</text>
<text x="57.8" y="40.2">6</text>
<text x="164" y="36.4">5</text>
<text x="164" y="38.3">6</text>
<text x="164" y="40.2">7</text>
<text x="167.6" y="37.4">BLI</text>
<text x="167.6" y="39.2">ALI</text>
<text x="167.6" y="41.1">AHI</text>
<text x="175" y="41.1">ALS</text>
<text x="175.2" y="37.4">Vdd</text>
<text x="175.4" y="39.2">Vcc</text>
<text x="180.8" y="40.2">14</text>
<text x="180.8" y="36.4">16</text>
<text x="180.8" y="38.3">15</text>
<text x="214.2" y="39.2">and Q3</text>
<text x="214.2" y="37.4">near source of Q1</text>
<text x="42.9" y="43.9">2</text>
<text x="42.9" y="47.6">3</text>
<text x="46.4" y="44.9">GND</text>
<text x="51.6" y="44.9">VCC</text>
<text x="57.8" y="47.6">4</text>
<text x="57.8" y="43.9">5</text>
<text x="105.7" y="46.7">M1 B Low</text>
<text x="163.1" y="45.8">10</text>
<text x="164" y="42">8</text>
<text x="164" y="43.9">9</text>
<text x="167.6" y="43">HDEL</text>
<text x="167.6" y="44.9">LDEL</text>
<text x="167.6" y="46.7">AHB</text>
<text x="174.5" y="46.7">AHO</text>
<text x="174.7" y="44.9">AHS</text>
<text x="174.7" y="43">ALO</text>
<text x="180.8" y="45.8">11</text>
<text x="180.8" y="43.9">12</text>
<text x="180.8" y="42">13</text>
<text x="264.5" y="61.6">1</text>
<text x="264.5" y="63.5">2</text>
<text x="264.5" y="65.3">3</text>
<text x="264.5" y="67.2">4</text>
<text x="264.5" y="69.1">5</text>
<text x="264.5" y="71">6</text>
<text x="75.9" y="72.8">M1 B High</text>
<text x="77.7" y="115.7">M2 A High</text>
<text x="165.9" y="135.3">1</text>
<text x="165.9" y="137.1">2</text>
<text x="169.5" y="136.2">BHB</text>
<text x="176.4" y="136.2">BHO</text>
<text x="182.7" y="137.1">19</text>
<text x="182.7" y="135.3">20</text>
<text x="87.1" y="139.9">M1 A Low</text>
<text x="165.9" y="139">3</text>
<text x="165.9" y="140.8">4</text>
<text x="165.9" y="142.7">5</text>
<text x="169.5" y="138">BHI</text>
<text x="169.5" y="139.9">DIS</text>
<text x="169.5" y="141.8">Vss</text>
<text x="169.5" y="143.6">BLI</text>
<text x="176.7" y="139.9">BLO</text>
<text x="176.7" y="138">BHS</text>
<text x="176.9" y="141.8">BLS</text>
<text x="177.1" y="143.6">Vdd</text>
<text x="182.7" y="139">18</text>
<text x="182.7" y="140.8">17</text>
<text x="182.7" y="142.7">16</text>
<text x="215.7" y="141.8">Connect to GND</text>
<text x="216.1" y="143.6">near source of Q5</text>
<text x="44.7" y="146.5">1</text>
<text x="59.6" y="146.5">6</text>
<text x="165.9" y="144.6">6</text>
<text x="165.9" y="146.5">7</text>
<text x="165.9" y="148.3">8</text>
<text x="169.5" y="145.5">ALI</text>
<text x="169.5" y="147.4">AHI</text>
<text x="169.5" y="149.2">HDEL</text>
<text x="176.5" y="149.2">ALO</text>
<text x="176.9" y="147.4">ALS</text>
<text x="177.3" y="145.5">Vcc</text>
<text x="182.7" y="146.5">14</text>
<text x="182.7" y="148.3">13</text>
<text x="182.7" y="144.6">15</text>
<text x="216.1" y="145.5">and Q7</text>
<text x="44.7" y="153.9">3</text>
<text x="44.7" y="150.2">2</text>
<text x="48.3" y="151.1">GND</text>
<text x="53.5" y="151.1">VCC</text>
<text x="59.6" y="153.9">4</text>
<text x="59.6" y="150.2">5</text>
<text x="165" y="152">10</text>
<text x="165.9" y="150.2">9</text>
<text x="169.5" y="151.1">LDEL</text>
<text x="169.5" y="153">AHB</text>
<text x="176.4" y="153">AHO</text>
<text x="176.5" y="151.1">AHS</text>
<text x="182.7" y="152">11</text>
<text x="182.7" y="150.2">12</text>
<text x="90.8" y="162.3">M2 B Low</text>
<text x="266.4" y="167.9">1</text>
<text x="266.4" y="169.7">2</text>
<text x="266.4" y="171.6">3</text>
<text x="266.4" y="173.5">4</text>
<text x="87.1" y="179.1">M2 B High</text>
<text x="266.4" y="175.3">5</text>
<text x="266.4" y="177.2">6</text>
<text x="225" y="191.2">Title</text>
<text x="225" y="196.8">Size</text>
<text x="234.3" y="196.8">Number</text>
<text x="271.6" y="196.8">Revision</text>
<text x="225" y="202.4">Date:</text>
<text x="225.9" y="199.6">A3</text>
<text x="233.4" y="202.4">12-Apr-07</text>
<text x="262.3" y="202.4">Sheet</text>
<text x="267.5" y="202.4">of</text>
<text x="225" y="204.2">File:</text>
<text x="233.4" y="204.2">C:\Documents and Settings\..\Motor Control.SchDoc</text>
<text x="262.3" y="204.2">Drawn By:</text>
</g>
<g font-size="1.7" fill="#800000">
<text x="108.5" y="10.4">Mot1_A</text>
<text x="150.1" y="8.5">12V</text>
<text x="33.9" y="17.8">Mot1_AHO_A</text>
<text x="106.6" y="14.1">Mot1_DC FH_5</text>
<text x="127.1" y="14.1">VBat</text>
<text x="239.2" y="14.1">VBat</text>
<text x="59.7" y="20.1" transform="rotate(-90 59.7 20.1)">Mot1_GATE_A</text>
<text x="209.2" y="23.4">Mot1_BHO_B</text>
<text x="268.8" y="19.7">Mot1_Cent</text>
<text x="115.9" y="25.3">Mot1_A</text>
<text x="209.2" y="27.1">Mot1_BHS</text>
<text x="93.6" y="34.6">Mot1_A</text>
<text x="132.7" y="32.7">Mot1_DC_Dis</text>
<text x="211" y="30.9">Mot1_PWM_B</text>
<text x="26.5" y="40.2">Mot1_PWM_A</text>
<text x="63.4" y="40.6" transform="rotate(-90 63.4 40.6)">Mot1_PWM_A</text>
<text x="132.7" y="36.4">Mot1_PWM_A</text>
<text x="132.7" y="40.2">Mot1_PWM_B</text>
<text x="268.8" y="40.2">Mot2_Cent</text>
<text x="26.5" y="47.6">Mot1_PWM_B</text>
<text x="33.9" y="43.9">GND</text>
<text x="61.9" y="47.6">Mot1_PWM_B</text>
<text x="63.7" y="43.9">5V</text>
<text x="108.5" y="43.9">Mot1_B</text>
<text x="207.3" y="45.8">Mot1_PWM_A</text>
<text x="207.3" y="49.5">Mot1_AHS</text>
<text x="207.3" y="53.2">Mot1_AHO_A</text>
<text x="250.2" y="64.4">Mot1_A</text>
<text x="250.2" y="60.7">Mot1_A</text>
<text x="250.2" y="62.5">Mot1_Cent</text>
<text x="33.9" y="66.3">Mot1_BHO_B</text>
<text x="58.1" y="68.1">Mot1_GATE_B</text>
<text x="99.2" y="71.9">Mot1_B</text>
<text x="101" y="68.1">Mot1_DC</text>
<text x="250.2" y="70">Mot1_B</text>
<text x="250.2" y="68.1">Mot1_Cent</text>
<text x="250.2" y="66.3">Mot1_B</text>
<text x="95.4" y="86.8">Mot1_B</text>
<text x="114.1" y="112.9">Mot2_A</text>
<text x="112.2" y="116.6">Mot2_DC</text>
<text x="132.7" y="116.6">VBat</text>
<text x="151.9" y="114.7">12V</text>
<text x="35.8" y="124.1">Mot2_AHO_A</text>
<text x="65.3" y="126.3" transform="rotate(-90 65.3 126.3)">Mot2_GATE_A</text>
<text x="121.5" y="127.8">Mot2_A</text>
<text x="211" y="129.7">Mot2_BHO_B</text>
<text x="211" y="133.4">Mot2_BHS</text>
<text x="212.9" y="137.1">Mot2_PWM_B</text>
<text x="102.9" y="140.8">Mot2_A</text>
<text x="134.6" y="139">Mot2_DC_Dis</text>
<text x="134.6" y="142.7">Mot2_PWM_A</text>
<text x="28.3" y="146.5">Mot2_PWM_A</text>
<text x="63.8" y="146.5">Mot2_PWM_A</text>
<text x="134.6" y="146.5">Mot2_PWM_B</text>
<text x="28.3" y="153.9">Mot2_PWM_B</text>
<text x="35.8" y="150.2">GND</text>
<text x="61.9" y="153.9">Mot2_PWM_B</text>
<text x="65.6" y="150.2">5V</text>
<text x="209.2" y="155.8">Mot2_AHS</text>
<text x="209.2" y="152">Mot2_PWM_A</text>
<text x="93.6" y="159.5">Mot2_B</text>
<text x="209.2" y="159.5">Mot2_AHO_A</text>
<text x="252" y="166.9">Mot2_A</text>
<text x="35.8" y="172.6">Mot2_BHO_B</text>
<text x="63.8" y="170.7">Mot2_GATE_B</text>
<text x="252" y="170.7">Mot2_A</text>
<text x="252" y="172.6">Mot2_B</text>
<text x="252" y="168.8">Mot2_Cent</text>
<text x="108.5" y="178.1">Mot2_B</text>
<text x="108.5" y="174.4">Mot2_DC</text>
<text x="252" y="176.3">Mot2_B</text>
<text x="252" y="174.4">Mot2_Cent</text>
<text x="104.8" y="193">Mot2_B</text>
</g>
</svg>
